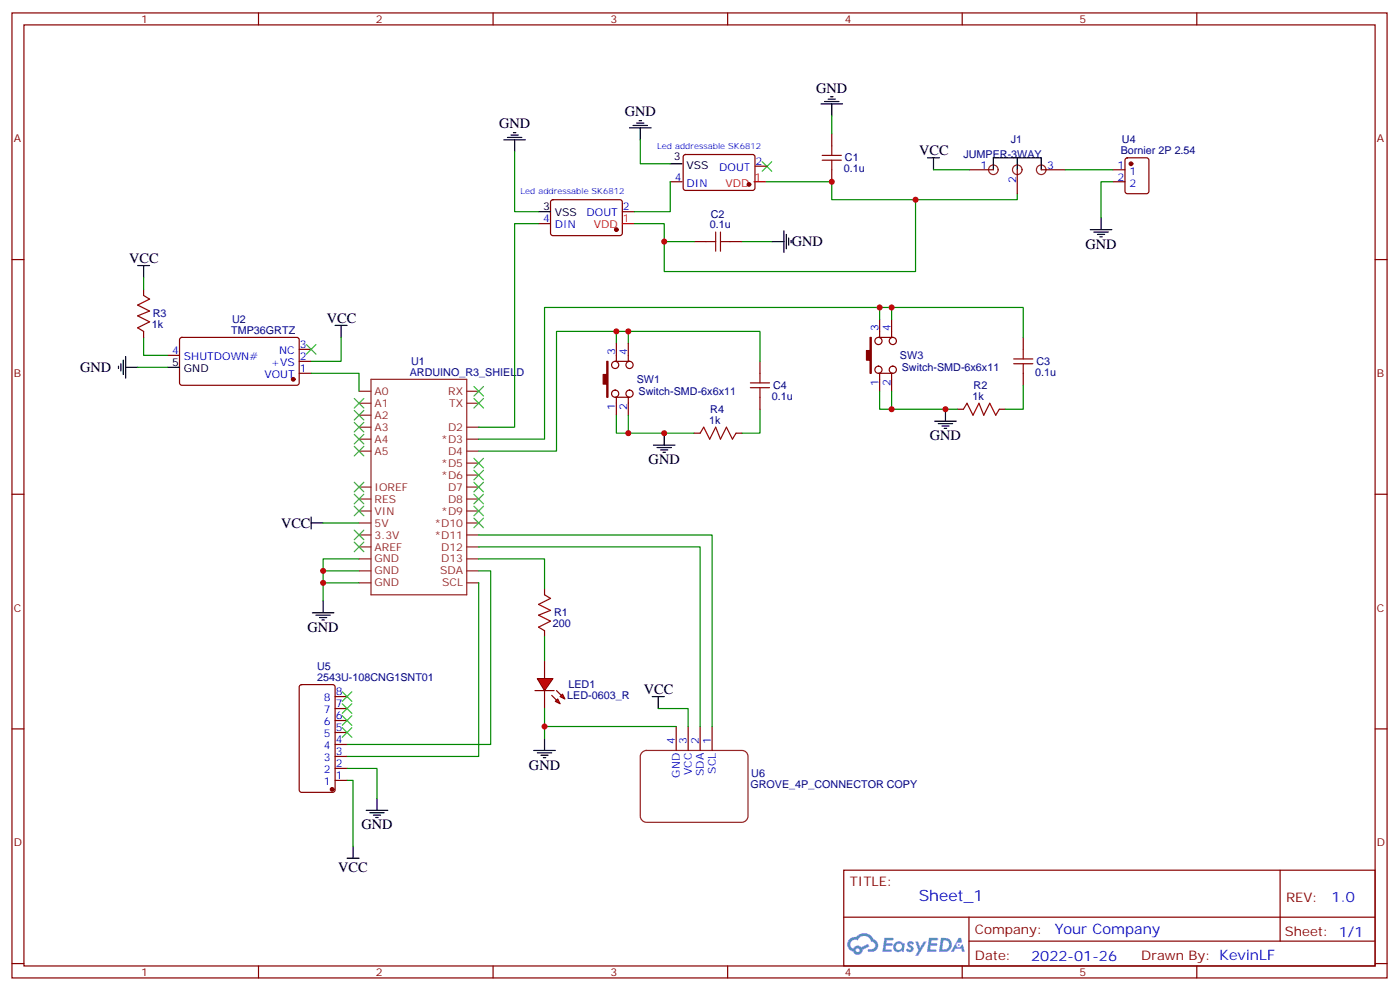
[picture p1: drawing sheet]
<svg xmlns="http://www.w3.org/2000/svg" width="413mm" height="292mm" viewBox="0 0 413 292" stroke-linecap="round" stroke-linejoin="round" font-family="sans-serif">
<g fill="none" stroke="#870000" stroke-width=".35">
<path d="M3.5 3.8h405.4v284.3h-405.4zM7.1 7.3h398.2v277.3h-398.2zM76.2 3.8v3.5M145.3 3.8v3.5M214.5 3.8v3.5M283.6 3.8v3.5M352.8 3.8v3.5M3.5 76.5h3.6M405.3 76.5h3.6M3.5 145.6h3.6M405.3 145.6h3.6M3.5 214.8h3.6"/>
<path d="M405.3 214.8h3.6M248.7 256.4h156.6v28.2h-156.6zM377.3 256.4v20.9M248.7 270.2h156.5M285.6 277.3h119.6M285.6 270.2v14.2M3.5 283.9h3.6M76.2 284.6v3.5M145.3 284.6v3.5M214.5 284.6v3.5M283.6 284.6v3.5M352.8 284.6v3.5"/>
<path d="M405.3 283.9h3.6"/>
</g>
<g fill="#5487ff">
<path d="M267.7 277.6a1.22 1.22 0 0 1 1.7 .2l-.4 .6a.47 .47 0 0 0-.3-.4 .47 .47 0 0 0-.5 .2l.1 .2a1.14 1.14 0 0 1 .8 1.8 1.14 1.14 0 0 1-1.9 0l-.2-.2 .5-.6 .7 .5a.29 .29 0 0 0 .3-.3 .29 .29 0 0 0-.2-.3 1.04 1.04 0 0 1-.6-1.7z"/>
<path d="M260.7 276.3h2.4l.3 .2-.2 .5-1.8 .1-.1 .8h1.5l.3 .4-.3 .4h-1.6l-.2 1.1h1.7l.2 .3-.2 .3-2.6 .1z"/>
<path d="M273.8 276.3h2.4l.3 .2-.1 .5-1.8 .1-.2 .8h1.6l.3 .4-.4 .4h-1.6l-.1 1.1h1.7l.2 .3-.2 .3-2.6 .1z"/>
<path d="M282.6 276.3h.7l.3 1.3-.6 .3a.69 .69 0 0 0-1 .3 .69 .69 0 0 0 .4 .9 .69 .69 0 0 0 .9-.6l.5-.2 .6 2.2h-.8l-.2-.9h-1.8l-.5 .9h-.8z"/>
<path d="M269.8 277.4h.8l.6 1.8 1.1-1.8h.9l-2.6 4.2h-.8l.9-1.5z"/>
<path d="M277.4 276.3l-.6 4.2h1.3a2.11 2.11 0 0 0 2.5-2.1 2.11 2.11 0 0 0-2.5-2.1zM278.1 277.1a1.39 1.39 0 0 1 1.7 1.4 1.39 1.39 0 0 1-1.8 1.3h-.3z"/>
<path d="M263.7 277.9a1.54 1.54 0 0 0-.1 2.2 1.54 1.54 0 0 0 2.2 .1l.6 .3 .3-2.3-.2-.3h-.4a1.49 1.49 0 0 0-2.4 0zM264 278.9a.94 .94 0 0 1 1.8 0 .94 .94 0 0 1-1.8 0z"/>
<path d="M250.4 276.7a2.18 2.18 0 0 0 1.1 3.7 1.44 1.44 0 0 0 1.6 .9 1.44 1.44 0 0 0 1.2-1.4l2-1.1-.5-.7-1.9 1a1.47 1.47 0 0 0-2.4 .4 1.39 1.39 0 0 1-.7-1.9 1.39 1.39 0 0 1 2-.5 2.12 2.12 0 0 1 2.2-1.3 2.12 2.12 0 0 1 1.9 1.7 1.14 1.14 0 0 1 1.1 1.4 1.14 1.14 0 0 1-1.7 .7 .43 .43 0 0 0-.5 .4 .43 .43 0 0 0 .4 .5 1.98 1.98 0 0 0 2.5-1.2 1.98 1.98 0 0 0-1.2-2.6 3.1 3.1 0 0 0-5.3-.6l-.9 .1zM252.3 280a.55 .55 0 0 1 1.1 0 .55 .55 0 0 1-1.1 0z"/>
<circle cx="282.6" cy="278.4" r=".26"/>
</g>
<g fill="none" stroke="#870000" stroke-width=".35">
<path d="M162.5 59l.5-.2 20 .1 .4 .6v9.5l-.7 .4h-20l-.4-.7v-9.2zM158.7 65.9h3.6M183.4 62.4h3.6M53.2 99.6l.4-.2 34.2 .1 .4 .6-.1 13-.6 .4h-34.2l-.4-.7v-12.7zM258.9 99.4h4.3M259.3 94.1v5.3M262.8 94.1v5.3M49.4 104.7h3.5M88.2 110h3.5M88.2 106.5h3.5M88.2 102.9h3.5M258.9 110h4.3"/>
<path d="M259.3 110v5.3M262.8 110v5.3"/>
<circle cx="258.9" cy="100.5" r="1.06"/>
<circle cx="258.9" cy="108.9" r="1.06"/>
<circle cx="263.2" cy="108.9" r="1.06"/>
<circle cx="263.2" cy="100.5" r="1.06"/>
</g>
<g fill="#870000" stroke="#870000" stroke-width=".35">
<path d="M256.5 99.4h.3v10.6h-.3v-3.9h-1.1v-2.8h1.1z"/>
<circle cx="181.7" cy="67.7" r=".53"/>
<circle cx="86.4" cy="111.8" r=".53"/>
</g>
<path d="M183.4 65.9h3.6" fill="none" stroke="#f00" stroke-width=".35"/>
<path d="M150.6 39.8h2.2M151.3 39.1h.7M148.5 41.2h6.4M149.6 40.5h4.2M151.7 41.2v3.5M158.7 62.4h3.6M34.9 107.9v.7M35.6 107.2v2.1M36.3 106.1v4.2M37 108.2h3.6M37 105.1v6.3M49.4 108.2h3.5" fill="none" stroke="#000" stroke-width=".35"/>
<g fill="none" stroke="#8c2424" stroke-width=".35">
<path d="M105.8 115.3h3.6M105.8 118.8h3.6M109.4 111.8h28.2v63.5h-28.2zM137.6 115.3h3.5M137.6 118.8h3.5M105.8 125.9h3.6M105.8 129.4h3.6M105.8 132.9h3.6M105.8 122.3h3.6M137.6 125.9h3.5M137.6 129.4h3.5M137.6 132.9h3.5"/>
<path d="M137.6 136.5h3.5M137.6 140h3.5M105.8 143.5h3.6M105.8 147h3.6M105.8 150.6h3.6M105.8 154.1h3.6M105.8 157.6h3.6M137.6 143.5h3.5M137.6 147h3.5M137.6 150.6h3.5M137.6 154.1h3.5M137.6 157.6h3.5"/>
<path d="M105.8 161.1h3.6M105.8 164.7h3.6M105.8 168.2h3.6M105.8 171.7h3.6M137.6 161.1h3.5M137.6 164.7h3.5M137.6 168.2h3.5M137.6 171.7h3.5"/>
</g>
<g fill="#f00" stroke="#870000" stroke-width=".35">
<path d="M158.4 200h4.6l-2.5 3.5z"/>
<path d="M157.7 203.5h5.6z"/>
</g>
<g fill="#870000" stroke="#870000" stroke-width=".35">
<path d="M164 203.5l1.5 1.4z"/>
<path d="M162.6 204.9l1.4 1.4z"/>
</g>
<g fill="#f00" stroke="#870000" stroke-width=".35">
<path d="M165.1 205.2l.7-.7 .7 1.5z"/>
<path d="M163.7 206.7l.7-.7 .7 1.4z"/>
</g>
<g fill="none" stroke="#870000" stroke-width=".35">
<path d="M245.2 39.4v3.6M197.6 53.6h3.5M201.6 45.7l.5-.2 20 .1 .4 .6v9.5l-.7 .4-20-.1-.4-.6v-9.2zM222.6 49h3.5M245.2 50v3.6M285.8 50h7M299.9 50v7.1M306.9 50h7.1M328.1 53.6h3.5M328.1 50h3.5M331.8 46.7l.5-.2h5.7l.6 .4 .1 9.5-.5 .6-5.9 .1-.6-.5-.1-9.4zM204.6 71.2h3.5"/>
<path d="M215.2 71.2h3.5M42.3 85.3v1.8M42.3 97.6v1.8M301.6 99.4v3.5M181.3 117.1h4.3M181.3 106.5h4.3M181.7 101.2v5.3M181.7 117.1v5.2M185.2 101.2v5.3M185.2 117.1v5.2M224 106.5v3.5M224 117.1v3.5"/>
<path d="M301.6 110v3.5M204.6 127.6h1.8M217 127.6h1.7M282.2 120.6h1.8M294.6 120.6h1.7M160.5 173.5v1.8M160.5 185.8v1.8M160.5 194.7v5.3M88.4 201.9l.5-.2h9.2l.6 .4 .1 30.7-.5 .6-9.4 .1-.7-.5v-30.6zM98.8 219.4h3.5M98.8 215.8h3.5M98.8 212.3h3.5"/>
<path d="M98.8 208.8h3.5M98.8 205.2h3.5M160.5 203.5v5.3M199.3 214.1v7M202.8 214.1v7M206.4 214.1v7M209.9 214.1v7M98.8 229.9h3.5M98.8 226.4h3.5M98.8 222.9h3.5"/>
<circle cx="181.3" cy="116" r="1.06"/>
<circle cx="181.3" cy="107.5" r="1.06"/>
<circle cx="185.6" cy="116" r="1.06"/>
<circle cx="185.6" cy="107.5" r="1.06"/>
</g>
<g fill="none" stroke="#a10000" stroke-width=".35">
<path d="M242.4 45.8h5.6M242.4 47.2h5.6M245.2 43v2.8M245.2 47.2v2.8M208.1 71.2h2.9M211 68.4v5.6M212.4 71.2h2.8M212.4 68.4v5.6M42.3 87.1l1.8 1-3.5 1.8 3.5 1.8-3.5 1.4 3.5 1.7-3.5 1.8 1.7 1M221.2 112.8h5.6M221.2 114.2h5.6M224 110v2.8"/>
<path d="M224 114.2v2.9M298.8 105.8h5.6M298.8 107.2h5.6M301.6 102.9v2.9M301.6 107.2v2.8M206.4 127.6l1-1.7 1.8 3.5 1.8-3.5 1.4 3.5 1.7-3.5 1.8 3.5 1.1-1.8M284 120.6l1-1.8 1.8 3.5 1.8-3.5 1.4 3.5 1.7-3.5 1.8 3.5 1.1-1.7M160.5 175.3l1.8 1-3.6 1.8 3.6 1.7-3.6 1.5 3.6 1.7-3.6 1.8 1.8 1"/>
</g>
<g fill="none" stroke="#008700" stroke-width=".35">
<path d="M245.2 34.1v5.3M151.7 44.7v17.7h7M188.7 41.2v7.1h8.9M197.6 53.6v8.8h-10.6M225.8 53.6h19.4v5.2h54.7v-1.7M269.9 58.8v21.2h-74.1v-14.1h-8.8M275.2 50h10.6M314 50h14.1M328.1 53.6h-3.5v10.5M158.7 65.9h-7v60h-10.6M195.8 71.2h8.8M218.7 71.2h8.8"/>
<path d="M42.3 99.4v5.3h7.1M42.3 81.8v3.5M100.5 99.4v7.1h-8.8M181.7 97.6v3.6M185.2 97.6v3.6M259.3 90.6v3.5M262.8 90.6v3.5M301.6 99.4v-8.8h-141.1v38.8h-19.4M40.6 108.2h8.8M91.7 110h14.1v5.3M224 106.5v-8.9h-60v35.3h-22.9M259.3 115.3v5.3h22.9"/>
<path d="M262.8 115.3v5.3M301.6 113.5v7.1h-5.3M181.7 122.3v5.3h22.9M185.2 122.3v5.3M224 120.6v7h-5.3M95.2 154.1h10.6M141.1 157.6h68.8v56.5M95.2 168.2h10.6M95.2 171.7h10.6M105.8 164.7h-10.6v12.3M141.1 164.7h19.4v8.8M141.1 171.7v51.2h-38.8"/>
<path d="M141.1 168.2h3.5v51.2h-42.3M141.1 161.1h65.3v53M160.5 187.6v7.1M160.5 208.8v8.8M160.5 214.1h38.8M194 208.8h8.8v5.3M102.3 229.9h1.8v19.4M102.3 226.4h8.8v8.8"/>
</g>
<g fill="none" stroke="#000" stroke-width=".35">
<path d="M185.6 37.7h6.3M186.6 37h4.3M187.7 36.3h2.1M188.4 35.6h.7M188.7 37.7v3.5M242 30.6h6.4M243.1 29.9h4.2M244.1 29.2h2.1M244.8 28.5h.7M245.2 30.6v3.5M197.6 48.3h3.5M273.4 46.5h3.5"/>
<path d="M275.2 46.5v3.5M292.8 50v-3.5h14.1v3.5M299.9 46.5v3.5M40.6 78.2h3.5M42.3 78.2v3.6M227.5 71.2h3.6M231.1 68v6.4M231.8 69.1v4.2M232.5 70.1v2.1M233.2 70.8v.7M321.4 67.7h6.3M322.4 68.4h4.3"/>
<path d="M323.5 69.1h2.1M324.2 69.8h.7M324.6 64.1v3.6M98.8 95.9h3.5M100.5 95.9v3.5M192.6 131.2h6.4M193.7 131.9h4.2M194.7 132.6h2.1M195.4 133.3h.7M195.8 127.6v3.6M275.5 124.1h6.4M276.6 124.8h4.2"/>
<path d="M277.6 125.5h2.2M278.3 126.2h.7M278.7 120.6v3.5M91.7 154.1h3.5M91.7 152.3v3.6M95.2 177v3.6M92.1 180.6h6.3M93.1 181.3h4.3M94.2 182h2.1M94.9 182.7h.7M160.5 217.6v3.5M192.3 205.2h3.5"/>
<path d="M194 205.2v3.6M107.9 238.8h6.4M109 239.5h4.2M111.1 235.2v3.6M157.3 221.1h6.4M158.4 221.8h4.2M159.5 222.5h2.1M160.2 223.2h.7M102.3 252.9h3.5M104.1 249.3v3.6M110.1 240.2h2.1M110.8 240.9h.7"/>
</g>
<g fill="none" stroke="#3c3" stroke-width=".35">
<path d="M224.7 47.6l2.8 2.9M227.5 47.6l-2.8 2.9M90.3 101.5l2.8 2.9M93.1 101.5l-2.8 2.9M104.4 117.4l2.8 2.8M107.2 117.4l-2.8 2.8M139.7 113.9l2.8 2.8M139.7 117.4l2.8 2.8M142.5 113.9l-2.8 2.8M142.5 117.4l-2.8 2.8M104.4 124.5l2.8 2.8M104.4 120.9l2.8 2.9"/>
<path d="M104.4 128l2.8 2.8M104.4 131.5l2.8 2.8M107.2 124.5l-2.8 2.8M107.2 120.9l-2.8 2.9M107.2 128l-2.8 2.8M107.2 131.5l-2.8 2.8M139.7 135l2.8 2.9M139.7 138.6l2.8 2.8M142.5 135l-2.8 2.9M142.5 138.6l-2.8 2.8M104.4 159.7l2.8 2.9M104.4 156.2l2.8 2.8"/>
<path d="M104.4 149.2l2.8 2.8M104.4 145.6l2.8 2.8M104.4 142.1l2.8 2.8M107.2 159.7l-2.8 2.9M107.2 156.2l-2.8 2.8M107.2 149.2l-2.8 2.8M107.2 145.6l-2.8 2.8M107.2 142.1l-2.8 2.8M139.7 142.1l2.8 2.8M139.7 145.6l2.8 2.8M139.7 149.2l2.8 2.8M139.7 152.7l2.8 2.8"/>
<path d="M142.5 142.1l-2.8 2.8M142.5 145.6l-2.8 2.8M142.5 149.2l-2.8 2.8M142.5 152.7l-2.8 2.8M100.9 203.8l2.8 2.9M100.9 207.4l2.8 2.8M100.9 210.9l2.8 2.8M100.9 214.4l2.8 2.8M103.7 203.8l-2.8 2.9M103.7 207.4l-2.8 2.8M103.7 210.9l-2.8 2.8M103.7 214.4l-2.8 2.8"/>
</g>
<path d="M222.2 53.6h3.6" fill="none" stroke="#f00" stroke-width=".35"/>
<g fill="#870000" stroke="#870000" stroke-width=".35">
<path d="M178.9 106.5h.3v10.6h-.3v-3.9h-1.1v-2.9h1.1z"/>
<circle cx="220.8" cy="54.3" r=".53"/>
<circle cx="333.4" cy="48.3" r=".53"/>
<circle cx="97.9" cy="232.6" r=".53"/>
</g>
<g fill="none" stroke="#8c2424" stroke-width=".35">
<path d="M189.3 221.6l1.2-.5h28.2a1.76 1.76 0 0 1 1.8 1.8v17.6a1.89 1.89 0 0 1-1.8 1.8h-28.2a1.89 1.89 0 0 1-1.8-1.8v-17.6z"/>
<circle cx="292.8" cy="50" r="1.41"/>
<circle cx="299.9" cy="50" r="1.41"/>
<circle cx="306.9" cy="50" r="1.41"/>
</g>
<g fill="#c00">
<circle cx="259.3" cy="90.6" r=".88"/>
<circle cx="262.8" cy="90.6" r=".88"/>
<circle cx="185.2" cy="97.6" r=".88"/>
<circle cx="181.7" cy="97.6" r=".88"/>
<circle cx="195.8" cy="71.2" r=".88"/>
<circle cx="245.2" cy="53.6" r=".88"/>
<circle cx="269.9" cy="58.8" r=".88"/>
<circle cx="95.3" cy="168.2" r=".88"/>
<circle cx="95.3" cy="171.7" r=".88"/>
<circle cx="262.8" cy="120.6" r=".88"/>
<circle cx="278.7" cy="120.6" r=".88"/>
<circle cx="195.8" cy="127.6" r=".88"/>
<circle cx="185.2" cy="127.6" r=".88"/>
<circle cx="160.5" cy="214.1" r=".88"/>
</g>
<text font-size="4.6" fill="#00f" x="270.8" y="265.4">Sheet_1</text>
<g font-size="4.2">
<text x="240.6" y="27.4">GND</text>
<text x="184.1" y="34.3">GND</text>
<text x="147.1" y="37.9">GND</text>
<text x="270.9" y="45.8">VCC</text>
<text x="38.1" y="77.5">VCC</text>
<text x="233.4" y="72.6">GND</text>
<text x="320" y="73.3">GND</text>
<text x="96.3" y="95.2">VCC</text>
<text x="23.6" y="109.6">GND</text>
<text x="274.1" y="129.8">GND</text>
<text x="191.2" y="136.8">GND</text>
<text x="82.8" y="155.5">VCC</text>
<text x="90.7" y="186.2">GND</text>
<text x="189.8" y="204.5">VCC</text>
<text x="155.9" y="226.8">GND</text>
<text x="106.5" y="244.4">GND</text>
<text x="99.7" y="256.8">VCC</text>
</g>
<g font-size="4.2" fill="#00f">
<text x="392.5" y="265.7">1.0</text>
<text x="310.9" y="275.2">Your Company</text>
<text x="304" y="283">2022-01-26</text>
</g>
<g font-size="3.9" fill="#800">
<text x="250.5" y="261">TITLE:</text>
<text x="379.1" y="265.7">REV:</text>
<text x="287.4" y="275.2">Company:</text>
<text x="378.7" y="275.8">Sheet: 1/1</text>
<text x="287.4" y="282.9">Date:</text>
<text x="336.4" y="282.9">Drawn By: KevinLF</text>
</g>
<g font-size="3.2" fill="#800">
<text x="41.6" y="6.8">1</text>
<text x="110.8" y="6.8">2</text>
<text x="179.9" y="6.8">3</text>
<text x="249.1" y="6.8">4</text>
<text x="318.2" y="6.8">5</text>
<text x="4.1" y="41.9">A</text>
<text x="405.9" y="41.9">A</text>
<text x="4.1" y="111.1">B</text>
<text x="405.9" y="111.1">B</text>
<text x="4.1" y="180.2">C</text>
<text x="405.9" y="180.2">C</text>
<text x="4.1" y="249.3">D</text>
<text x="405.9" y="249.3">D</text>
<text x="41.6" y="287.6">1</text>
<text x="110.8" y="287.6">2</text>
<text x="179.9" y="287.6">3</text>
<text x="249.1" y="287.6">4</text>
<text x="318.2" y="287.6">5</text>
</g>
<g font-size="3.2">
<text x="198.6" y="47.1">3</text>
<text x="202.4" y="49.7">VSS</text>
<text x="160.1" y="62">3</text>
<text x="163.6" y="63.8">VSS</text>
<text x="50.7" y="107.9">5</text>
<text x="54.2" y="109.6">GND</text>
</g>
<g font-size="3.2" fill="#000080">
<text x="249.1" y="47.6">C1</text>
<text x="284" y="46.5">JUMPER-3WAY</text>
<text x="297.9" y="42.3">J1</text>
<text x="330.4" y="45.4">Bornier 2P 2.54</text>
<text x="330.7" y="42.3">U4</text>
<text x="248.7" y="50.7">0.1u</text>
<text x="209.5" y="64.1">C2</text>
<text x="209.3" y="67.3">0.1u</text>
<text x="45.1" y="93.5">R3</text>
<text x="68.4" y="95.1">U2</text>
<text x="44.8" y="96.7">1k</text>
<text x="68.2" y="98.4">TMP36GRTZ</text>
<text x="121.2" y="107.4">U1</text>
<text x="265.3" y="105.8">SW3</text>
<text x="305.5" y="107.5">C3</text>
<text x="120.8" y="110.7">ARDUINO_R3_SHIELD</text>
<text x="187.7" y="112.8">SW1</text>
<text x="265.8" y="109.3">Switch-SMD-6x6x11</text>
<text x="305.2" y="110.7">0.1u</text>
<text x="188.2" y="116.3">Switch-SMD-6x6x11</text>
<text x="227.5" y="117.8">0.1u</text>
<text x="227.9" y="114.6">C4</text>
<text x="286.6" y="117.8">1k</text>
<text x="287" y="114.6">R2</text>
<text x="209" y="124.8">1k</text>
<text x="209.4" y="121.6">R4</text>
<text x="163" y="184.8">200</text>
<text x="163.3" y="181.6">R1</text>
<text x="93.5" y="197.5">U5</text>
<text x="93.5" y="200.7">2543U-108CNG1SNT01</text>
<text x="167.6" y="202.8">LED1</text>
<text x="167.2" y="206">LED-0603_R</text>
<text x="221.2" y="232.2">GROVE_4P_CONNECTOR COPY</text>
<text x="221.4" y="229">U6</text>
</g>
<g font-size="3.2" fill="#00f">
<text x="198.9" y="53.2">4</text>
<text x="212" y="50.5">DOUT</text>
<text x="222.7" y="48.7">2</text>
<text x="289" y="49.7">1</text>
<text x="299.5" y="53.8" transform="rotate(-90 299.5 53.8)">2</text>
<text x="308.7" y="49.7">3</text>
<text x="329.4" y="49.7">1</text>
<text x="329.4" y="53.2">2</text>
<text x="332.9" y="51.4">1</text>
<text x="202.4" y="55">DIN</text>
<text x="332.9" y="55">2</text>
<text x="160.1" y="65.5">4</text>
<text x="172.9" y="63.8">DOUT</text>
<text x="183.6" y="62">2</text>
<text x="163.6" y="67.3">DIN</text>
<text x="258.9" y="97.6" transform="rotate(-90 258.9 97.6)">3</text>
<text x="262.5" y="97.6" transform="rotate(-90 262.5 97.6)">4</text>
<text x="50.7" y="104.4">4</text>
<text x="54.2" y="106.1">SHUTDOWN#</text>
<text x="80" y="107.9">+VS</text>
<text x="82.3" y="104.4">NC</text>
<text x="88.4" y="106.1">2</text>
<text x="88.4" y="102.6">3</text>
<text x="181.3" y="104.7" transform="rotate(-90 181.3 104.7)">3</text>
<text x="184.9" y="104.7" transform="rotate(-90 184.9 104.7)">4</text>
<text x="77.9" y="111.4">VOUT</text>
<text x="88.4" y="109.6">1</text>
<text x="258.9" y="113.8" transform="rotate(-90 258.9 113.8)">1</text>
<text x="262.5" y="113.8" transform="rotate(-90 262.5 113.8)">2</text>
<text x="181.3" y="120.8" transform="rotate(-90 181.3 120.8)">1</text>
<text x="184.9" y="120.8" transform="rotate(-90 184.9 120.8)">2</text>
<text x="95.5" y="206.7">8</text>
<text x="99" y="208.4">7</text>
<text x="99" y="204.9">8</text>
<text x="95.5" y="213.7">6</text>
<text x="95.5" y="210.2">7</text>
<text x="99" y="215.5">5</text>
<text x="99" y="211.9">6</text>
<text x="95.5" y="220.8">4</text>
<text x="95.5" y="217.2">5</text>
<text x="99" y="219">4</text>
<text x="199" y="219.4" transform="rotate(-90 199 219.4)">4</text>
<text x="202.5" y="219.4" transform="rotate(-90 202.5 219.4)">3</text>
<text x="206" y="219.4" transform="rotate(-90 206 219.4)">2</text>
<text x="209.5" y="219.4" transform="rotate(-90 209.5 219.4)">1</text>
<text x="95.5" y="227.8">2</text>
<text x="95.5" y="224.3">3</text>
<text x="99" y="226.1">2</text>
<text x="99" y="222.5">3</text>
<text x="211" y="228" transform="rotate(-90 211 228)">SCL</text>
<text x="95.5" y="231.4">1</text>
<text x="99" y="229.6">1</text>
<text x="200.4" y="229.1" transform="rotate(-90 200.4 229.1)">GND</text>
<text x="203.9" y="228.4" transform="rotate(-90 203.9 228.4)">VCC</text>
<text x="207.4" y="228.6" transform="rotate(-90 207.4 228.6)">SDA</text>
</g>
<g font-size="3.2" fill="#f00">
<text x="222.4" y="53.2">1</text>
<text x="213.9" y="55">VDD</text>
<text x="183.6" y="65.5">1</text>
<text x="175.1" y="67.3">VDD</text>
</g>
<g font-size="3.2" fill="#8d2323">
<text x="110.4" y="116.3">A0</text>
<text x="110.4" y="119.9">A1</text>
<text x="132.1" y="116.3">RX</text>
<text x="132.4" y="119.9">TX</text>
<text x="110.4" y="123.4">A2</text>
<text x="110.4" y="126.9">A3</text>
<text x="110.4" y="130.5">A4</text>
<text x="130" y="130.5">*D3</text>
<text x="132.1" y="126.9">D2</text>
<text x="110.4" y="134">A5</text>
<text x="130" y="137.5">*D5</text>
<text x="132.1" y="134">D4</text>
<text x="130" y="141">*D6</text>
<text x="110.4" y="148.1">RES</text>
<text x="110.4" y="144.6">IOREF</text>
<text x="132.1" y="144.6">D7</text>
<text x="132.1" y="148.1">D8</text>
<text x="110.4" y="151.6">VIN</text>
<text x="110.4" y="155.2">5V</text>
<text x="128" y="155.2">*D10</text>
<text x="130" y="151.6">*D9</text>
<text x="110.4" y="158.7">3.3V</text>
<text x="128" y="158.7">*D11</text>
<text x="110.4" y="162.2">AREF</text>
<text x="110.4" y="165.7">GND</text>
<text x="130" y="162.2">D12</text>
<text x="130" y="165.7">D13</text>
<text x="110.4" y="169.3">GND</text>
<text x="110.4" y="172.8">GND</text>
<text x="129.7" y="169.3">SDA</text>
<text x="130.4" y="172.8">SCL</text>
</g>
<g font-size="2.5" fill="#00f">
<text x="193.7" y="43.9">Led addressable SK6812</text>
<text x="153.5" y="57.1">Led addressable SK6812</text>
</g>
</svg>
